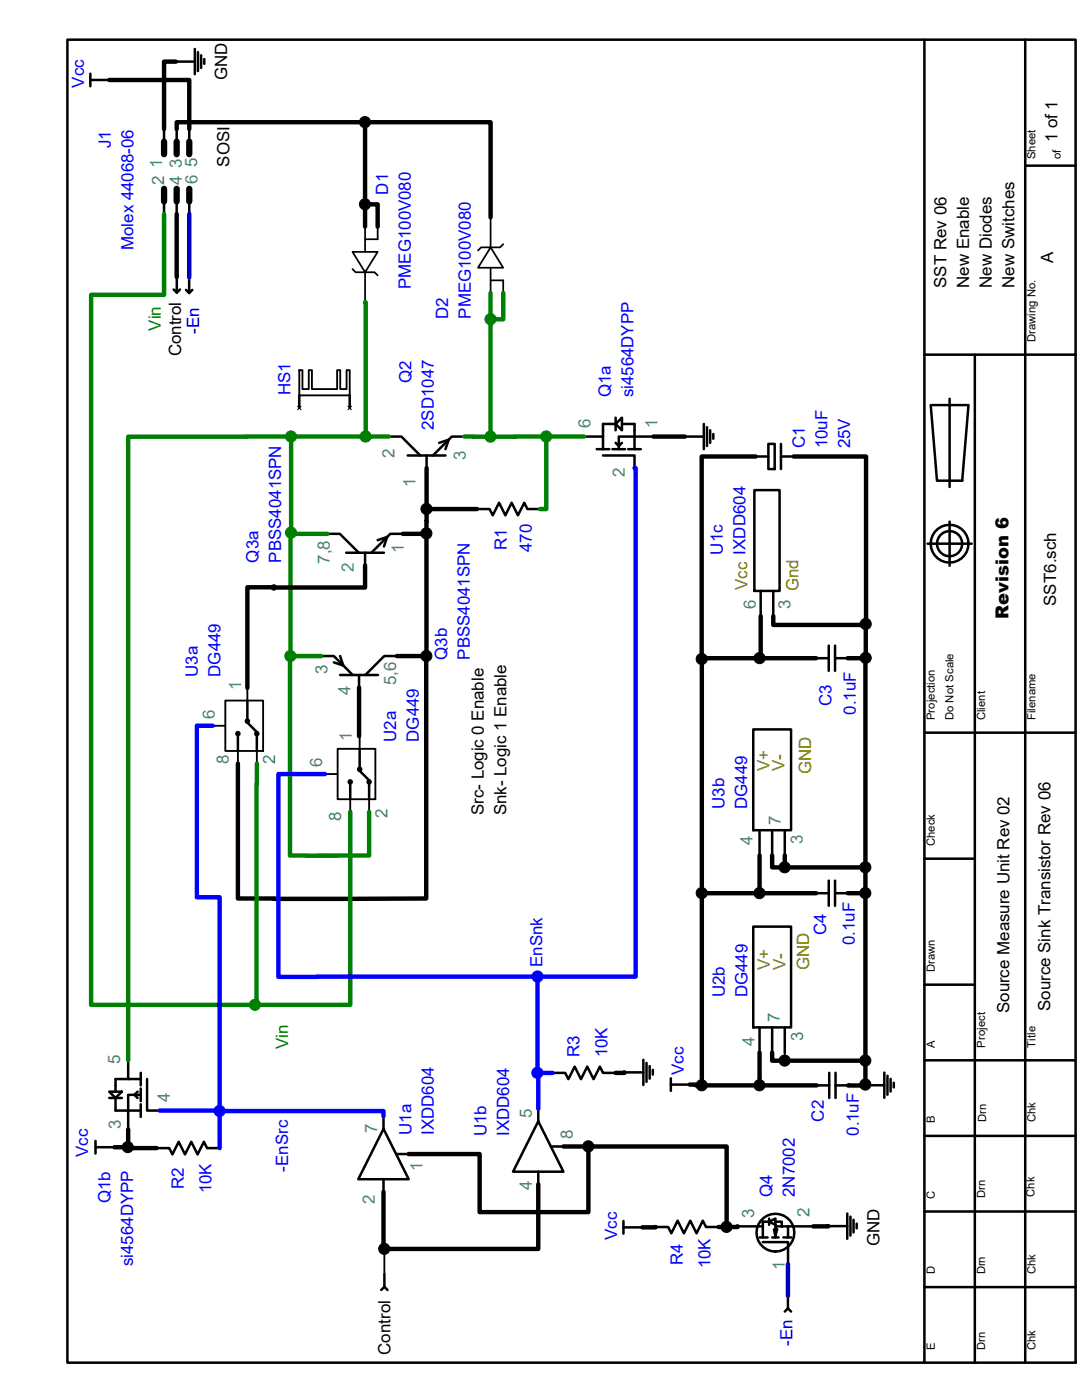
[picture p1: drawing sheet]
<svg xmlns="http://www.w3.org/2000/svg" width="216mm" height="279mm" viewBox="0 0 216 279" stroke-linecap="round" stroke-linejoin="round" font-family="sans-serif">
<g fill="none" stroke="#000" stroke-width=".5">
<path d="M13.4 7.9h201.2v264.1h-201.2zM18 16h3.8M18 14.7v2.5M35.1 12.3h3.8M38.9 9.8v5M39.5 10.4v3.8M40.1 11v2.5M40.8 11.8v.9M184.5 7.9v264.1M204.6 7.9v264.1M32.7 25.7v2.6M35.3 25.7v2.6"/>
<path d="M37.8 25.7v2.6M204.6 33.1h10M32.7 40.2v2.5M35.3 40.2v2.5M35.3 55.3v3.1l-.7-.6M35.9 57.8l-.6 .6M37.7 55.3v3.2l-.6-.6M37.8 40.2v2.5M38.4 57.9l-.7 .6M59.7 78.9v2.5M69.8 78.9v2.5M184.5 70.8h30.1"/>
<path d="M189.5 79.6v17.6M194.5 70.8v201.2M77.6 87.1h2.5l3.8 3.8M81.4 90.9h7.5M85.1 90.9v2.5M87.6 88.4l1.9-.6-.6 1.8M92.7 87.1h-2.5l-3.8 3.8M116.6 87.1h3.7v2.5M119.1 89.6h2.5M120.3 90.9h6.3v2.5M122.2 89.6h2.5M122.8 84.6l1.3-1.2v2.5z"/>
<path d="M122.8 88.4l.7 .6 .6-.6M122.8 84.6h-2.5v2.5M122.8 83.4v2.5M124.1 84.6h2.5v5M125.4 89.6h2.5M130.4 87.1h-6.9v2.5M136.7 87.1h3.7M140.4 84.6v5M141.1 85.2v3.8M141.7 85.9v2.5M142.3 86.6v1M150.5 97.8h5.1v20.1h-5.1z"/>
<path d="M150.8 91.1h2.5M153.3 88.6h1.3v5h-1.3zM155.8 88.6v5M155.8 91.1h2.6M185.7 80.8h7.6l-1.3 15.1h-5zM65.3 106.5h2.5l3.8 3.8M69.1 110.3h7.5M72.8 110.3v2.5M75.4 107.8l1.8-.6-.6 1.9M80.4 106.5h-2.5l-3.8 3.8M95.2 101.6h2.5l.6 1.2 1.3-2.5 1.2 2.5 1.3-2.5 1.3 2.5 1.2-2.5 .6 1.3h2.6M151.8 117.9v5.1"/>
<path d="M154.3 117.9v5.1M185.1 108.5h8.8M189.5 104.1v8.8M49.4 139.8v3.8M64.1 130.9h2.5l3.8 3.8M67.9 134.7h7.5M67.9 130.9l.6 1.9-1.9-.6M71.6 134.7v2.5M79.2 130.9h-2.5l-3.8 3.8M162.8 131.4h2.6M165.4 128.8v5.1M166.6 128.8v5.1"/>
<path d="M166.6 131.4h2.5M47.5 146.7v3.2M49.4 144.2l1.8 1.9M51.2 146.7v3.2M69.9 156.4v3.1M71.8 149.4v3.8M71.8 153.8l1.9 1.9M73.7 156.4v3.1M150.3 145.6h7.6v20.1h-7.6zM184.5 146.2h30.1M151.6 165.7v5M154.1 165.7v5"/>
<path d="M156.6 165.7v5M162.8 178.3h2.6M165.4 175.7v5.1M166.6 175.7v5.1M166.6 178.3h2.5M184.5 171.4h10M150.3 184.9h7.6v20.1h-7.6zM184.5 196.5h10M21.8 217.9h2.5l-1.2 1.2zM21.8 219.1h2.5M23.1 219.1v2.5h5M25.6 211.6v3.7h2.5"/>
<path d="M25.6 215.3h-2.5v2.6M27.5 217.9l-.7 .6 .7 .6M28.1 218.5h-2.5v6.9M28.1 214.1v2.5M28.1 217.2v2.5M29.3 215.3v6.3h2.6M110.3 214.1h2.5l.6 1.3 1.3-2.5 1.2 2.5 1.3-2.5 1.2 2.5 1.3-2.5 .6 1.2h2.5M124.6 214h3.8M128.4 211.5v5M129 212.1v3.8M129.6 212.8v2.5M130.3 213.5v1"/>
<path d="M133.9 216.5h3.7M133.9 215.2v2.5M151.6 205v5.1M154.1 205v5.1M156.6 205v5.1M163 216.6h2.5M165.5 214.1v5M166.7 216.6h2.5M166.7 214.1v5M172.7 216.6h3.8M176.5 214.1v5M177.1 214.7v3.8"/>
<path d="M177.7 215.3v2.5M178.3 216.1v.9M184.5 211.6h30.1M19.1 229h3.7M19.1 227.7v2.5M28.1 220.4v2.5M31.3 229.1h2.5l.6 1.3 1.3-2.5 1.2 2.5 1.3-2.5 1.2 2.5 1.3-2.5 .6 1.2h2.5M76.5 222.8v2.5l-5 10h10.1l-5.1-10M76.5 235.3v2.6M79 230.3h2.6M107.4 221.3v2.5l-5 10h10l-5-10M107.4 233.8v2.5"/>
<path d="M109.9 228.8h2.5M184.5 226.7h30.1M76.7 254.3v2.5M76.7 256.8l-.6 .6M76.7 256.8l.6 .6M124.4 244.9h3.8M124.4 243.7v2.5M130.8 244.9h2.5l.7 1.2 1.2-2.5 1.3 2.5 1.2-2.5 1.3 2.5 1.2-2.5 .7 1.3h2.5M147.2 244.7h5M151.6 247h1.6M152.2 244.8h.1M152.2 243.8h.1"/>
<path d="M152.2 247.9h5v4.4M153.5 243.8h-1.3v3.2M153.5 243.8l1.2-.6v1.2zM153.5 243.2v1.2M154.1 247h1.3M154.4 245.4h.7l-.4 1.2zM154.7 245.4v-.7h2.5v2.3M154.7 243.8h1.3v.9M154.7 246.6v.4M156 244.8h.1M156.3 247h1.6M157.2 244.8h.1"/>
<path d="M157.2 258.6v2.5M157.2 244.7h5.1M165.3 244.7h3.8M169.1 242.2v5M169.7 242.8v3.8M170.3 243.4v2.6M170.9 244.2v.9M184.5 256.9h30.1M184.5 241.8h30.1M157.2 261.1l-.6 .6M157.2 261.1l.7 .6"/>
<circle cx="189.5" cy="108.5" r="2.52"/>
<circle cx="189.5" cy="108.5" r="3.8"/>
<circle cx="47.5" cy="146.4" r=".31"/>
<circle cx="49.4" cy="143.9" r=".31"/>
<circle cx="51.2" cy="146.4" r=".31"/>
<circle cx="69.9" cy="156" r=".31"/>
<circle cx="71.8" cy="153.5" r=".31"/>
<circle cx="73.7" cy="156" r=".31"/>
<circle cx="154.7" cy="246" r="3.8"/>
</g>
<path d="M32.7 28.3v2.5M32.7 37.7v2.5M35.3 28.3v2.5M35.3 37.7v2.5M37.8 28.3v2.5M37.8 37.7v2.5M54.6 117.2v.1" fill="none" stroke="#000" stroke-width="1.3"/>
<path d="M59.4 81.1l.7 .7M60.1 81.1l-.7 .7M69.4 81.1l.7 .7M70.1 81.1l-.7 .7" fill="none" stroke="#000" stroke-width=".2"/>
<g fill="none" stroke="#000" stroke-width=".37">
<path d="M59.7 73.9h.6v3.8h1.3v-3.8h.6v3.8h5.1v-3.8h.6v3.8h1.3v-3.8h.6v5h-10.1zM45 139.8h7.5v10.1h-7.5zM49.4 137.3v2.5M42.4 144.8h2.6M47.5 149.9v2.5M51.2 149.9v2.5M64.9 154.5h2.5M67.4 149.4h7.5v10.1h-7.5zM69.9 159.5v2.5M71.6 146.9h.2v2.5M73.7 159.5v2.5M156.6 210.1v1.6"/>
<path d="M76.7 249.3v5"/>
</g>
<path d="M70.3 53.7l.7 .6h3.7l.7 .7M70.3 50.3h5.1l-2.6 4zM72.8 45.2v5.1M72.8 54.3v6M75.4 45.2v2.5h-2.6M97.9 49.4l2.5 4h-5zM97.9 43.4v6M97.9 53.4v5.1M97.9 56h2.5v2.5M100.4 48.7l-.6 .7h-3.8l-.6 .6" fill="none" stroke="#000" stroke-width=".35"/>
<g fill="#000" stroke="#000" stroke-width=".2">
<circle cx="72.8" cy="24.4" r="1.11"/>
<circle cx="72.8" cy="40.8" r="1.11"/>
<circle cx="85.1" cy="106.4" r="1.11"/>
<circle cx="85.1" cy="101.6" r="1.11"/>
<circle cx="85.1" cy="130.9" r="1.11"/>
<circle cx="140" cy="131.5" r="1.11"/>
<circle cx="151.6" cy="131.3" r="1.11"/>
<circle cx="172.7" cy="124.5" r="1.11"/>
<circle cx="172.7" cy="131.3" r="1.11"/>
<circle cx="140" cy="178.2" r="1.11"/>
<circle cx="151.5" cy="178.2" r="1.11"/>
<circle cx="156.6" cy="173.1" r="1.11"/>
<circle cx="172.7" cy="178.2" r="1.11"/>
<circle cx="172.7" cy="173.1" r="1.11"/>
<circle cx="140" cy="216.6" r="1.11"/>
<circle cx="151.5" cy="216.6" r="1.11"/>
<circle cx="156.6" cy="211.7" r="1.11"/>
<circle cx="172.7" cy="216.4" r="1.11"/>
<circle cx="172.7" cy="211.7" r="1.11"/>
<circle cx="25.5" cy="228.9" r="1.11"/>
<circle cx="117.4" cy="228.8" r="1.11"/>
<circle cx="76.7" cy="249.2" r="1.11"/>
<circle cx="145" cy="244.9" r="1.11"/>
</g>
<g fill="none" stroke="#000" stroke-width=".88">
<path d="M21.8 16h16v9.7M35.1 12.3h-2.4v13.4M72.8 24.4h-37.5v1.3M72.8 24.4h25.1v19M72.8 24.4v20.8M35.3 42.7v12.6M72.8 40.8h2.6v4.4M85.1 93.4v8.2M130.4 87.1h6.3M150.8 91.1h-10.8v40.4M158.4 91.1h14.4v33.4M54.6 117.2h-5.2v20.1"/>
<path d="M72.8 112.8v4.5h-18.2M85.1 106.5h-4.7M85.1 106.5v24.4M85.1 101.6v4.9M85.1 101.6h10.1M71.6 137.2v9.7M79.2 130.9h5.9M85.1 130.9l-.1 48.4h-37.5v-26.9M140 131.5v85.1M151.6 131.4h-11.6v.1M151.6 131.4h11.2M151.8 123v8.4h-.2"/>
<path d="M154.3 123v1.7h18.5v-.2M172.8 131.3l-3.7 .1M172.8 131.3l-.1 41.8M172.8 124.5v6.8M140 178.3h22.8M151.6 170.7v7.6M154.1 170.7v2.4h2.5M156.6 170.7v2.4M156.6 173.1h16.1M169.1 178.3h3.6M172.7 173.1v43.5M124.6 214v.1h-1.8"/>
<path d="M137.6 216.5l2.4 .1M140 216.6h23M151.6 210.1v6.5M154.1 210.1v1.6h18.6M172.7 216.5v.1h-3.5M22.8 229h2.7M25.5 229v.1h5.8M25.6 225.4l-.1 3.6M107.4 236.3v13h-30.9v-11.4M112.4 228.8h5M117.4 228.8h27.6v16.1M117.4 228.8v13.1h-21.7v-11.6h-14.1"/>
<path d="M130.8 244.9h-2.6M143.4 244.9h1.6M147.2 244.7v.2h-2.2M165.3 244.7h-3"/>
</g>
<g fill="#008000" stroke="#008000" stroke-width=".2">
<circle cx="109" cy="87.1" r="1.11"/>
<circle cx="97.9" cy="87.1" r="1.11"/>
<circle cx="97.9" cy="63.7" r="1.11"/>
<circle cx="50.9" cy="200.5" r="1.11"/>
<circle cx="58.1" cy="87.1" r="1.11"/>
<circle cx="57.9" cy="130.9" r="1.11"/>
<circle cx="58.1" cy="106.3" r="1.11"/>
<circle cx="72.9" cy="87.1" r="1.11"/>
</g>
<g fill="none" stroke="#008000" stroke-width=".88">
<path d="M32.7 42.7v16.1h-14.5v141.7h32.7M97.9 58.5v28.7M100.4 58.5v5.2h-2.5M72.8 60.3h.2v26.8M58.1 87.1l-32.5 .1v124.4M58.1 87.1h19.5M58.1 87.1v19.2M92.7 87.1l5.2 .1M109 87.1v14.5h-1.2M109 87.1l-11.1 .1M109 87.1h7.6M58.1 106.3h-.1v24.6"/>
<path d="M58.1 106.3v.2h7.2M58 130.9l-.1 39.8h15.8v-8.7M58 130.9h6.1M51.2 152.4v48.1h-.3M69.9 162v38.5h-19"/>
</g>
<path d="M61.1 170.7v.1" fill="none" stroke="#008000" stroke-width=".37"/>
<path d="M37.8 42.7l-.1 12.6M157.2 252.3v6.3" fill="none" stroke="#0000c0" stroke-width=".88"/>
<g fill="#00f" stroke="#00f" stroke-width=".2">
<circle cx="43.8" cy="221.7" r="1.11"/>
<circle cx="107.2" cy="214.1" r="1.11"/>
<circle cx="107.2" cy="194.9" r="1.11"/>
</g>
<path d="M126.6 93.4h.2v101.5h-19.5M42.4 144.8h-3.1v34.3h4.5v42.6M64.9 154.5h-9.4v40.5l51.8-.1M107.3 194.9v19.2M107.3 214.1h.1v7.2M107.3 214.1h3M31.9 221.6l11.9 .1M43.8 221.7h32.7v1.1M43.8 221.7v7.4" fill="none" stroke="#00f" stroke-width=".88"/>
<text font-size="3.6" x="201.2" y="123.5" transform="rotate(-90 201.2 123.5)">Revision 6</text>
<g font-size="3.4" fill="#00f">
<text x="16.8" y="17.5" transform="rotate(-90 16.8 17.5)">Vcc</text>
<text x="22.1" y="29.5" transform="rotate(-90 22.1 29.5)">J1</text>
<text x="77.4" y="38.9" transform="rotate(-90 77.4 38.9)">D1</text>
<text x="26.7" y="49.9" transform="rotate(-90 26.7 49.9)">Molex 44068-06</text>
<text x="82" y="57.7" transform="rotate(-90 82 57.7)">PMEG100V080</text>
<text x="89.4" y="63.6" transform="rotate(-90 89.4 63.6)">D2</text>
<text x="93.9" y="63.6" transform="rotate(-90 93.9 63.6)">PMEG100V080</text>
<text x="82.1" y="76.4" transform="rotate(-90 82.1 76.4)">Q2</text>
<text x="58" y="78.9" transform="rotate(-90 58 78.9)">HS1</text>
<text x="121.9" y="79.3" transform="rotate(-90 121.9 79.3)">Q1a</text>
<text x="126.4" y="79.3" transform="rotate(-90 126.4 79.3)">si4564DYPP</text>
<text x="86.6" y="85.8" transform="rotate(-90 86.6 85.8)">2SD1047</text>
<text x="160.6" y="89.4" transform="rotate(-90 160.6 89.4)">C1</text>
<text x="165.1" y="89.4" transform="rotate(-90 165.1 89.4)">10uF</text>
<text x="169.7" y="89.4" transform="rotate(-90 169.7 89.4)">25V</text>
<text x="51.6" y="112.3" transform="rotate(-90 51.6 112.3)">Q3a</text>
<text x="56.1" y="112.3" transform="rotate(-90 56.1 112.3)">PBSS4041SPN</text>
<text x="101.1" y="109.7" transform="rotate(-90 101.1 109.7)">R1</text>
<text x="106.1" y="110.2" transform="rotate(-90 106.1 110.2)">470</text>
<text x="144.2" y="110.7" transform="rotate(-90 144.2 110.7)">U1c</text>
<text x="89.2" y="131.7" transform="rotate(-90 89.2 131.7)">Q3b</text>
<text x="93.7" y="131.7" transform="rotate(-90 93.7 131.7)">PBSS4041SPN</text>
<text x="39.5" y="135.1" transform="rotate(-90 39.5 135.1)">U3a</text>
<text x="44" y="135.1" transform="rotate(-90 44 135.1)">DG449</text>
<text x="165.9" y="140.9" transform="rotate(-90 165.9 140.9)">C3</text>
<text x="170.8" y="142.6" transform="rotate(-90 170.8 142.6)">0.1uF</text>
<text x="79" y="148" transform="rotate(-90 79 148)">U2a</text>
<text x="83.6" y="148" transform="rotate(-90 83.6 148)">DG449</text>
<text x="144.6" y="161.5" transform="rotate(-90 144.6 161.5)">U3b</text>
<text x="149.1" y="161.5" transform="rotate(-90 149.1 161.5)">DG449</text>
<text x="164.8" y="186.6" transform="rotate(-90 164.8 186.6)">C4</text>
<text x="170.6" y="188.6" transform="rotate(-90 170.6 188.6)">0.1uF</text>
<text x="108.2" y="193" transform="rotate(-90 108.2 193)">EnSnk</text>
<text x="144.6" y="199" transform="rotate(-90 144.6 199)">U2b</text>
<text x="149.1" y="199" transform="rotate(-90 149.1 199)">DG449</text>
<text x="115.7" y="210.9" transform="rotate(-90 115.7 210.9)">R3</text>
<text x="121.2" y="211" transform="rotate(-90 121.2 211)">10K</text>
<text x="136.4" y="214.5" transform="rotate(-90 136.4 214.5)">Vcc</text>
<text x="82.1" y="226.5" transform="rotate(-90 82.1 226.5)">U1a</text>
<text x="86.6" y="226.5" transform="rotate(-90 86.6 226.5)">IXDD604</text>
<text x="97.1" y="226.7" transform="rotate(-90 97.1 226.7)">U1b</text>
<text x="101.6" y="226.7" transform="rotate(-90 101.6 226.7)">IXDD604</text>
<text x="164.4" y="223.9" transform="rotate(-90 164.4 223.9)">C2</text>
<text x="171.4" y="226.7" transform="rotate(-90 171.4 226.7)">0.1uF</text>
<text x="17.6" y="230.9" transform="rotate(-90 17.6 230.9)">Vcc</text>
<text x="57.5" y="233.8" transform="rotate(-90 57.5 233.8)">-EnSrc</text>
<text x="36.7" y="237.3" transform="rotate(-90 36.7 237.3)">R2</text>
<text x="42.2" y="238.2" transform="rotate(-90 42.2 238.2)">10K</text>
<text x="154.1" y="238.9" transform="rotate(-90 154.1 238.9)">Q4</text>
<text x="158.6" y="238.9" transform="rotate(-90 158.6 238.9)">2N7002</text>
<text x="22.1" y="240.1" transform="rotate(-90 22.1 240.1)">Q1b</text>
<text x="123.1" y="247.5" transform="rotate(-90 123.1 247.5)">Vcc</text>
<text x="26.6" y="252.7" transform="rotate(-90 26.6 252.7)">si4564DYPP</text>
<text x="136.2" y="252.4" transform="rotate(-90 136.2 252.4)">R4</text>
<text x="141.8" y="253.2" transform="rotate(-90 141.8 253.2)">10K</text>
</g>
<g font-size="3.4">
<text x="45.3" y="16" transform="rotate(-90 45.3 16)">GND</text>
<text x="211" y="28.4" transform="rotate(-90 211 28.4)">1 of 1</text>
<text x="45.8" y="33.3" transform="rotate(-90 45.8 33.3)">SOSI</text>
<text x="210.1" y="52.4" transform="rotate(-90 210.1 52.4)">A</text>
<text x="188.9" y="57.4" transform="rotate(-90 188.9 57.4)">SST Rev 06</text>
<text x="193.4" y="57.4" transform="rotate(-90 193.4 57.4)">New Enable</text>
<text x="197.9" y="57.4" transform="rotate(-90 197.9 57.4)">New Diodes</text>
<text x="202.4" y="57.4" transform="rotate(-90 202.4 57.4)">New Switches</text>
<text x="36.2" y="71.1" transform="rotate(-90 36.2 71.1)">Control</text>
<text x="210.7" y="120.9" transform="rotate(-90 210.7 120.9)">SST6.sch</text>
<text x="96.5" y="162.7" transform="rotate(-90 96.5 162.7)">Src- Logic 0 Enable</text>
<text x="101.1" y="162.7" transform="rotate(-90 101.1 162.7)">Snk- Logic 1 Enable</text>
<text x="201.5" y="202.2" transform="rotate(-90 201.5 202.2)">Source Measure Unit Rev 02</text>
<text x="209.6" y="201.8" transform="rotate(-90 209.6 201.8)">Source Sink Transistor Rev 06</text>
<text x="175.5" y="248.7" transform="rotate(-90 175.5 248.7)">GND</text>
<text x="77.9" y="270.4" transform="rotate(-90 77.9 270.4)">Control</text>
</g>
<g font-size="3.4" fill="#408080">
<text x="32.4" y="33.6" transform="rotate(-90 32.4 33.6)">1</text>
<text x="36.3" y="33.4" transform="rotate(-90 36.3 33.4)">3</text>
<text x="39.3" y="33.4" transform="rotate(-90 39.3 33.4)">5</text>
<text x="32.7" y="36.9" transform="rotate(-90 32.7 36.9)">2</text>
<text x="36.3" y="36.9" transform="rotate(-90 36.3 36.9)">4</text>
<text x="39.4" y="36.8" transform="rotate(-90 39.4 36.8)">6</text>
<text x="117.8" y="85.4" transform="rotate(-90 117.8 85.4)">6</text>
<text x="131.2" y="85.3" transform="rotate(-90 131.2 85.3)">1</text>
<text x="78.7" y="91.3" transform="rotate(-90 78.7 91.3)">2</text>
<text x="93" y="91.9" transform="rotate(-90 93 91.9)">3</text>
<text x="124.7" y="95.1" transform="rotate(-90 124.7 95.1)">2</text>
<text x="82.9" y="97.2" transform="rotate(-90 82.9 97.2)">1</text>
<text x="65.8" y="112.5" transform="rotate(-90 65.8 112.5)">7,8</text>
<text x="80.6" y="110.3" transform="rotate(-90 80.6 110.3)">1</text>
<text x="70.6" y="114.2" transform="rotate(-90 70.6 114.2)">2</text>
<text x="150.8" y="121.5" transform="rotate(-90 150.8 121.5)">6</text>
<text x="157.7" y="121.5" transform="rotate(-90 157.7 121.5)">3</text>
<text x="48.1" y="137.6" transform="rotate(-90 48.1 137.6)">1</text>
<text x="65.4" y="134.5" transform="rotate(-90 65.4 134.5)">3</text>
<text x="79.1" y="136.7" transform="rotate(-90 79.1 136.7)">5,6</text>
<text x="42.8" y="143.4" transform="rotate(-90 42.8 143.4)">6</text>
<text x="69.9" y="138.7" transform="rotate(-90 69.9 138.7)">4</text>
<text x="70.2" y="147.9" transform="rotate(-90 70.2 147.9)">1</text>
<text x="45.7" y="152.5" transform="rotate(-90 45.7 152.5)">8</text>
<text x="54.9" y="152.6" transform="rotate(-90 54.9 152.6)">2</text>
<text x="64.3" y="153" transform="rotate(-90 64.3 153)">6</text>
<text x="68.1" y="163.9" transform="rotate(-90 68.1 163.9)">8</text>
<text x="77.3" y="163.3" transform="rotate(-90 77.3 163.3)">2</text>
<text x="155.8" y="164.6" transform="rotate(-90 155.8 164.6)">7</text>
<text x="150.2" y="168.7" transform="rotate(-90 150.2 168.7)">4</text>
<text x="160.2" y="168.5" transform="rotate(-90 160.2 168.5)">3</text>
<text x="150.5" y="208.7" transform="rotate(-90 150.5 208.7)">4</text>
<text x="155.6" y="204" transform="rotate(-90 155.6 204)">7</text>
<text x="160.2" y="207.8" transform="rotate(-90 160.2 207.8)">3</text>
<text x="24" y="212.3" transform="rotate(-90 24 212.3)">5</text>
<text x="33.9" y="219.9" transform="rotate(-90 33.9 219.9)">4</text>
<text x="24.1" y="225.3" transform="rotate(-90 24.1 225.3)">3</text>
<text x="75.3" y="226.1" transform="rotate(-90 75.3 226.1)">7</text>
<text x="106.1" y="223.1" transform="rotate(-90 106.1 223.1)">5</text>
<text x="114.3" y="227.4" transform="rotate(-90 114.3 227.4)">8</text>
<text x="84.3" y="233.6" transform="rotate(-90 84.3 233.6)">1</text>
<text x="106.1" y="237.6" transform="rotate(-90 106.1 237.6)">4</text>
<text x="74.8" y="240.2" transform="rotate(-90 74.8 240.2)">2</text>
<text x="150.5" y="243.2" transform="rotate(-90 150.5 243.2)">3</text>
<text x="161.5" y="242.8" transform="rotate(-90 161.5 242.8)">2</text>
<text x="156.6" y="253.5" transform="rotate(-90 156.6 253.5)">1</text>
</g>
<g font-size="3.4" fill="#008000">
<text x="32.1" y="66" transform="rotate(-90 32.1 66)">Vin</text>
<text x="57.5" y="209.3" transform="rotate(-90 57.5 209.3)">Vin</text>
</g>
<g font-size="3.4" fill="#0000c0">
<text x="39.7" y="66.6" transform="rotate(-90 39.7 66.6)">-En</text>
<text x="158.1" y="268.6" transform="rotate(-90 158.1 268.6)">-En</text>
</g>
<g font-size="3.4" fill="#808000">
<text x="149.1" y="117.8" transform="rotate(-90 149.1 117.8)">Vcc IXDD604</text>
<text x="159.3" y="118" transform="rotate(-90 159.3 118)">Gnd</text>
<text x="153.5" y="153.9" transform="rotate(-90 153.5 153.9)">V+</text>
<text x="156.5" y="153.9" transform="rotate(-90 156.5 153.9)">V-</text>
<text x="161.9" y="154.5" transform="rotate(-90 161.9 154.5)">GND</text>
<text x="153.6" y="193.6" transform="rotate(-90 153.6 193.6)">V+</text>
<text x="156.7" y="193.5" transform="rotate(-90 156.7 193.5)">V-</text>
<text x="161.5" y="193.6" transform="rotate(-90 161.5 193.6)">GND</text>
</g>
<g font-size="2.3">
<text x="206.6" y="31.8" transform="rotate(-90 206.6 31.8)">Sheet</text>
<text x="211.7" y="31.8" transform="rotate(-90 211.7 31.8)">of</text>
<text x="206.6" y="68.3" transform="rotate(-90 206.6 68.3)">Drawing No.</text>
<text x="186.5" y="143.7" transform="rotate(-90 186.5 143.7)">Projection</text>
<text x="190.3" y="143.7" transform="rotate(-90 190.3 143.7)">Do Not Scale</text>
<text x="196.6" y="143.7" transform="rotate(-90 196.6 143.7)">Client</text>
<text x="206.6" y="143.7" transform="rotate(-90 206.6 143.7)">Filename</text>
<text x="186.5" y="168.9" transform="rotate(-90 186.5 168.9)">Check</text>
<text x="186.5" y="194" transform="rotate(-90 186.5 194)">Drawn</text>
<text x="186.5" y="209.1" transform="rotate(-90 186.5 209.1)">A</text>
<text x="196.6" y="209.1" transform="rotate(-90 196.6 209.1)">Project</text>
<text x="206.6" y="209.1" transform="rotate(-90 206.6 209.1)">Title</text>
<text x="186.5" y="224.2" transform="rotate(-90 186.5 224.2)">B</text>
<text x="196.8" y="224" transform="rotate(-90 196.8 224)">Drn</text>
<text x="206.6" y="224" transform="rotate(-90 206.6 224)">Chk</text>
<text x="186.5" y="239.3" transform="rotate(-90 186.5 239.3)">C</text>
<text x="196.6" y="239.1" transform="rotate(-90 196.6 239.1)">Drn</text>
<text x="206.4" y="238.8" transform="rotate(-90 206.4 238.8)">Chk</text>
<text x="186.5" y="254.3" transform="rotate(-90 186.5 254.3)">D</text>
<text x="196.6" y="254.3" transform="rotate(-90 196.6 254.3)">Drn</text>
<text x="206.6" y="254.3" transform="rotate(-90 206.6 254.3)">Chk</text>
<text x="186.5" y="269.5" transform="rotate(-90 186.5 269.5)">E</text>
<text x="196.6" y="269.5" transform="rotate(-90 196.6 269.5)">Drn</text>
<text x="206.6" y="269.5" transform="rotate(-90 206.6 269.5)">Chk</text>
</g>
</svg>
